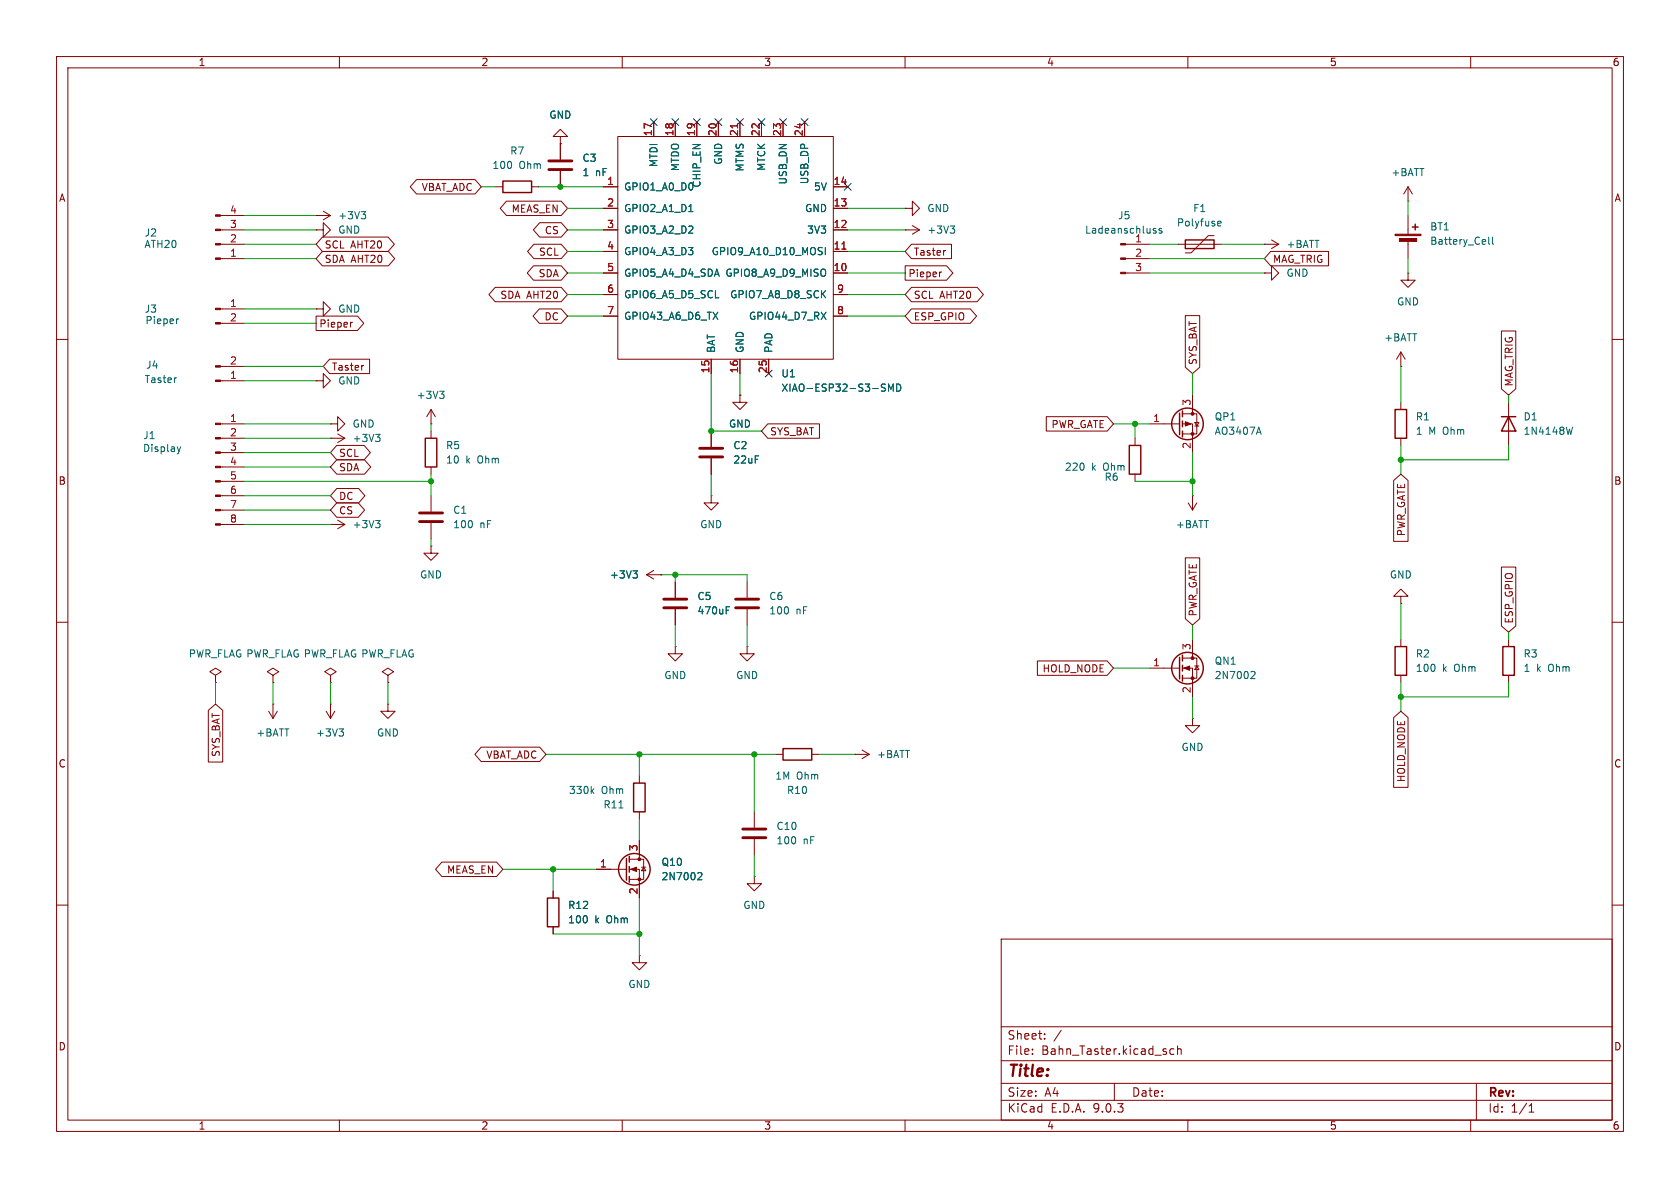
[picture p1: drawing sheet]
<svg xmlns="http://www.w3.org/2000/svg" width="297mm" height="210mm" viewBox="0 0 297 210" stroke-linecap="round" stroke-linejoin="round" font-family="sans-serif">
<g fill="none" stroke="#840000" stroke-width=".18">
<path d="M10 10h277v190h-277zM12 12h273v186h-273zM60 10v2M110 10v2M160 10v2M210 10v2M260 10v2M39 38.1h4.2M55.9 38.1h.1M55.9 38.1h2.5M57.1 37.3l1.3 .8M58.4 38.1l-1.3 .8"/>
<path d="M73.6 31.7h10.4l1.1 1.3-1.1 1.3h-10.4l-1.1-1.3zM87.6 33h1.3M89.5 35.6h9.7l1.1 1.2-1.1 1.3h-9.7l-1.1-1.3zM94 33h1.2M95.4 39.4h3.8l1.1 1.2-1.1 1.3h-3.8l-1.1-1.3zM99.1 24.1h1.2l-1.2-1.2-1.3 1.2h1.3v1.3M99.1 25.4h.1M99.1 25.4v2.8M99.1 30.2v2.8M106.7 33h2.5M106.7 36.8h2.5M109.2 24.1h38.1v39.4h-38.1z"/>
<path d="M115.6 21.6v2.5M119.4 21.6v2.5M123.2 21.6v2.5M127 21.6v2.5M130.8 21.6v2.5M134.6 21.6v2.5M138.4 21.6v2.5M142.2 21.6v2.5M147.3 33h2.6M147.3 36.8h2.6M160 36.8h1.3v-1.2l1.3 1.2-1.3 1.3v-1.3M160 36.8h.1"/>
<path d="M161.3 39.9l1.3 .7M248.9 35.6h.1M248.9 33l-.7 1.3M248.9 33l.8 1.3M248.9 33v2.6M248.9 38.1v3.3M39 43.2h4.2M39 45.7h4.2M39 40.6h4.2M39 54.6h4.2M39 57.2h4.2M55.9 40.6h1.2v-1.2l1.3 1.2-1.3 1.3v-1.3"/>
<path d="M55.9 40.6h.1M55.9 54.6h1.2v-1.3l1.3 1.3-1.3 1.3v-1.3M55.9 54.6h.1M55.9 55.9h7.3l1.1 1.3-1.1 1.2h-7.3zM57 41.9h11.6l1.1 1.3-1.1 1.3h-11.6l-1.1-1.3zM57 44.4h11.7l1.1 1.3-1.1 1.3h-11.7l-1.1-1.3zM62.3 57h-.2M87.5 50.8h11.7l1.1 1.3-1.1 1.2h-11.7l-1.1-1.2zM94.3 47h4.9l1.1 1.3-1.1 1.2h-4.9l-1.1-1.2zM94.4 43.2h4.8l1.1 1.3-1.1 1.2h-4.8l-1.1-1.2zM95.3 54.6h3.9l1.1 1.3-1.1 1.3h-3.9l-1.1-1.3zM106.7 48.3h2.5"/>
<path d="M106.7 40.6h2.5M106.7 44.5h2.5M106.7 52.1h2.5M106.7 55.9h2.5M147.3 48.3h2.6M147.3 40.6h2.6M147.3 44.5h2.6M147.3 52.1h2.6M147.3 55.9h2.6M160 40.6h.1M160 47h7.3l1.2 1.3-1.2 1.2h-7.3zM160 40.6h2.6"/>
<path d="M161.1 43.2h7.1v2.5h-7.1l-1.1-1.2zM161.1 50.8h11.6l1.2 1.3-1.2 1.2h-11.6l-1.1-1.2zM161.1 54.6h10.4l1.1 1.3-1.1 1.3h-10.4l-1.1-1.3zM162.6 40.6l-1.3 .8M166.5 48.1h-.3M167.1 44.3h.1M199 43.2h4.2M199 45.7h4.2M199 48.3h4.2M208.3 43.2h7.6M209.5 55.8h2.6v9.1l-1.3 1.1-1.3-1.1zM214.6 41.7h-1l-3 3h-1.1"/>
<path d="M223.5 48.3h1.3v-1.3l1.3 1.3-1.3 1.2v-1.2M223.5 48.3h.1M223.5 43.2h.1M223.5 43.2h2.6M224.6 44.4h10.3v2.6h-10.3l-1.1-1.3zM224.8 42.4l1.3 .8M226.1 43.2l-1.3 .7M248.9 48.3v1.2h1.3l-1.3 1.3-1.3-1.3h1.3M248.9 48.3h.1M248.9 42.4v3.3M265.4 58.5h2.6v10.2l-1.3 1.2-1.3-1.2zM10 60h2"/>
<path d="M39 74.9h4.2M39 77.5h4.2M39 67.3h4.2M39 64.8h4.2M55.9 67.3h1.2v-1.3l1.3 1.3-1.3 1.3v-1.3M55.9 67.3h.1M58.3 63.5h7v2.5h-7l-1.2-1.2zM58.4 77.5h.1M58.4 74.9h1.3v-1.2l1.3 1.2-1.3 1.3v-1.3M58.4 74.9h.1M58.4 77.5h2.6M59.5 78.7h4.9l1.1 1.3-1.1 1.3h-4.9l-1.1-1.3z"/>
<path d="M59.7 76.7l1.3 .8M61 77.5l-1.3 .7M64.2 64.6h.1M76.2 74.9h.1M76.2 72.4v2.5M76.2 76.2v1.3M76.2 72.4l-.8 1.3M76.2 72.4l.8 1.3M125.7 63.5v2.5M125.7 76.2v2.8M130.8 69.9v1.2h1.3l-1.3 1.3-1.3-1.3h1.3M130.8 69.9h.1"/>
<path d="M130.8 63.5v2.5M135.7 74.9h9.2v2.6h-9.2l-1.1-1.3zM135.9 63.5v2.5M185 73.7h10.7l1.1 1.2-1.1 1.3h-10.7zM200.7 77.5v1.2M203.2 74.9h5.3M209 73.2h2.6v3.5h-2.6M209 74.9h1.8v5.1M210.8 69.9v3.3M211.2 74.7h.8l-.4 .6zM211.2 75.3h.8M247.6 64.8h.1"/>
<path d="M247.6 62.2l-.7 1.3M247.6 62.2l.8 1.3M247.6 62.2v2.6M247.6 71.1v1.3M247.6 77.5v1.2M266.7 71.1v7.6M285 60h2M39 92.7h4.2M39 80h4.2M39 82.6h4.2M39 85.1h4.2M39 87.6h4.2"/>
<path d="M39 90.2h4.2M58.4 92.7h.1M58.4 92.7h2.6M59.5 88.9h3.8l1.2 1.3-1.2 1.2h-3.8l-1.1-1.2zM59.5 86.4h3.9l1.1 1.2-1.1 1.3h-3.9l-1.1-1.3zM59.5 81.3h4.9l1.1 1.3-1.1 1.2h-4.9l-1.1-1.2zM59.7 91.9l1.3 .8M61 92.7l-1.3 .8M76.2 96.5v1.3h1.3l-1.3 1.3-1.3-1.3h1.3M76.2 96.5h.1M76.2 82.6v1.2M76.2 87.6v2.8"/>
<path d="M76.2 92.5v2.8M125.7 87.6v1.3h1.3l-1.3 1.3-1.2-1.3h1.2M125.7 87.6h.1M125.7 81v2.8M200.7 83.8v1.3M209.5 98.6h2.6v10.8l-1.3 1.1-1.3-1.1zM210.1 88.9l.7 1.3M210.8 87.6h.1M210.8 87.6v2.6M211.6 88.9l-.8 1.3M246.4 84.9l1.2-1.1 1.3 1.1v10.8h-2.5zM10 110h2"/>
<path d="M38.1 119.4l1-.7-1-.6-1 .6 1 .7v1.3M48.3 119.4l1-.7-1-.6-1.1 .6 1.1 .7v1.3M58.4 119.4l1-.7-1-.6-1 .6 1 .7v1.3M68.6 119.4l1-.7-1-.6-1 .6 1 .7v1.3M114.3 101.6l1.3 .8M114.3 101.6h2.5M115.6 100.8l-1.3 .8M116.8 101.6h.1M119.4 114.3v1.3h1.2l-1.2 1.2-1.3-1.2h1.3M119.4 114.3h.1M119.4 102.9v2.8M119.4 107.7v2.8"/>
<path d="M132.1 114.3v1.3h1.2l-1.2 1.2-1.3-1.2h1.3M132.1 114.3h.1M132.1 102.9v2.8M132.1 107.7v2.8M183.4 116.8h12.3l1.1 1.3-1.1 1.3h-12.3zM203.2 118.1h5.3M209 116.3h2.6v3.6h-2.6M209 118.1h1.8v5.1M210.8 113v3.3M211.2 117.7h.8M211.6 117.7l.4 .7h-.8zM247.6 105.4h1.3l-1.3-1.3-1.2 1.3h1.2v1.3"/>
<path d="M247.6 106.7h.1M247.6 113v1.3M247.6 119.4v1.3M265.4 100.2h2.6v10.4l-1.3 1.2-1.3-1.2zM266.7 113v1.3M266.7 119.4v1.3M285 110h2M36.8 125.6l1.3-1.1 1.3 1.1v9.1h-2.6zM38.1 120.7h.1M47.5 125.7l.8 1.3M48.3 120.7h.1M48.3 124.5h.1"/>
<path d="M48.3 124.5v2.5M49 125.7l-.7 1.3M57.7 125.7l.7 1.3M58.4 124.5h.1M58.4 120.7h.1M58.4 124.5v2.5M59.2 125.7l-.8 1.3M68.6 120.7h.1M68.6 124.5v1.2h1.2l-1.2 1.3-1.3-1.3h1.3M68.6 124.5h.1M85.1 132.1h10.3l1.1 1.3-1.1 1.2h-10.3l-1.1-1.2zM113 137.2v1.2"/>
<path d="M137.2 133.4h1.2M143.5 133.4h1.3M151.1 133.4h.1M151.1 133.4h2.6M152.4 132.6l1.3 .8M153.7 133.4l-1.3 .7M210.8 127v1.3h1.3l-1.3 1.2-1.3-1.2h1.3M210.8 127h.1M246.4 126.8l1.2-1.1 1.3 1.1v12.4h-2.5zM78.1 152.4h9.7l1.1 1.3-1.1 1.2h-9.7l-1.1-1.2zM97.8 157.5v1.3M105.4 153.7h5.3"/>
<path d="M111.3 151.9h2.5v3.5h-2.5M111.3 153.7h1.7v5.1M113 143.5v1.3M113 148.6v3.3M113.4 153.3h.8M113.8 153.3l.4 .6h-.8zM133.3 154.9v1.3h1.3l-1.3 1.3-1.2-1.3h1.2M133.3 154.9h.1M133.3 143.5v2.8M133.3 148.3v2.8M10 160h2M97.8 163.8v1.3"/>
<path d="M113 168.9v1.3h1.3l-1.3 1.3-1.2-1.3h1.2M113 168.9h.1M177 166h108v32h-108zM285 160h2M60 198v2M110 198v2M160 198v2M177 194.5h108M177 191.5h108M177 187.5h108M177 181.5h108M182.5 186.3v.1"/>
<path d="M182.5 185.5v.1M184.7 183.6v.1M184.7 182.8v.1M187.6 182.1l-1.3 2M197 191.5v3M207.5 185.5l-.4-.1-.3 .3v.4l.2 .2h.5M208.2 185.5l.2-.1 .3 .1 .1 .9M208.2 184.9v1.5M210 198v2M260 198v2M261 191.5v6.5M270.3 196.6h.9"/>
<path d="M270.3 195.5l.4-.4v1.5"/>
</g>
<g fill="#840000" stroke="#840000" stroke-width=".18">
<path d="M198.1 43.1h.9v.2h-.9z"/>
<path d="M198.1 45.6h.9v.2h-.9z"/>
<path d="M198.1 48.1h.9v.3h-.9z"/>
<path d="M111.5 153.7l1-.4v.8z"/>
<path d="M209.5 74.5l1.1 .4-1.1 .4z"/>
<path d="M246.6 41.4h4.6v.3h-4.6z"/>
<path d="M247.4 42.2h3v.5h-3z"/>
<path d="M209.3 118.1l1-.4v.8z"/>
<path d="M38.1 45.6h.9v.2h-.9z"/>
<path d="M38.1 43.1h.9v.2h-.9z"/>
<path d="M38.1 40.5h.9v.3h-.9z"/>
<path d="M38.1 38h.9v.2h-.9z"/>
<path d="M38.1 54.5h.9v.2h-.9z"/>
<path d="M38.1 57h.9v.3h-.9z"/>
<path d="M38.1 74.8h.9v.3h-.9z"/>
<path d="M38.1 77.3h.9v.3h-.9z"/>
<path d="M38.1 79.9h.9v.2h-.9z"/>
<path d="M38.1 82.4h.9v.3h-.9z"/>
<path d="M38.1 85h.9v.2h-.9z"/>
<path d="M38.1 87.5h.9v.3h-.9z"/>
<path d="M38.1 90h.9v.3h-.9z"/>
<path d="M38.1 92.6h.9v.2h-.9z"/>
<path d="M38.1 67.2h.9v.2h-.9z"/>
<path d="M38.1 64.6h.9v.3h-.9z"/>
<circle cx="113" cy="151.9" r=".25"/>
<circle cx="113" cy="155.4" r=".25"/>
<circle cx="210.8" cy="73.2" r=".25"/>
<circle cx="210.8" cy="76.7" r=".25"/>
<circle cx="210.8" cy="116.3" r=".25"/>
<circle cx="210.8" cy="119.9" r=".25"/>
</g>
<g fill="none" stroke="#006464" stroke-width=".18">
<path d="M63.9 37.4h.7l-.4 .5M64.4 37.9l.2 .2v.3l-.2 .3M121.8 37.4h.7M168 39.9h.8l-.4 .5M215.3 39.8l.1 .1h.4M215.3 39.3l.1-.2h.3l.2 .2v.1l-.6 .1M31.6 56.4h-.3M126.1 55.2l.8 1.3M126.5 52.6h.6M126.9 55.2l-.8 1.3M145.2 55.2l.8 1.3M145.9 43.8v1.2"/>
<path d="M146 55.2l-.8 1.3M168.5 40.4l.3 .3v.3l-.3 .2M204 40.8l.3 .1 .1 .1-.2 .2h-.2M204 40.4h.3M205.4 40.4h-.3l-.2 .2 .1 .1 .4 .2v.3h-.5M263.2 41.9v1.1l.2 .2M263.8 41.9v1.1l.2 .2M31.1 66.8h.1M31.3 79l.3 .8M31.6 79.8l-.1 .3M31.9 79l-.3 .8M66.4 76.8h.8l-.4 .5"/>
<path d="M66.9 77.3l.3 .2v.3l-.3 .2M77.7 69.2h.8l-.4 .4M78.3 69.6l.2 .3v.3l-.2 .2M156 68.5l.4 .1 .1 .3-.2 .3h-.3M156 67.9l.5 .1M157.1 69.2v-1.3l.4 .9 .4-.9v1.3M158.5 67.9a.64 .64 0 0 1 .8 .6 .64 .64 0 0 1-.8 .7zM222.5 75.5l.5 1.3M278 75.5l-.3 1.3M66.4 92h.8l-.4 .5M66.9 92.5l.3 .2v.3l-.3 .3M111.9 100.9h.8l-.4 .5"/>
<path d="M112.4 101.4l.3 .2v.3l-.3 .3M128.4 107.9h.4M128.4 107.3h.6M221.3 118.7h.5l.1 .4-.8 .9h.8M59.9 128.8h.8l-.4 .5M60.5 129.3l.2 .3v.3l-.2 .2M104.6 139.8l.4 .5M105 139.4l-.5 .5M109.4 142.8h.7M123.5 154.2l.5 .1 .1 .3-.8 .9h.8"/>
</g>
<g fill="none" stroke="#840000" stroke-width=".25">
<path d="M88.9 32h5.1v2h-5.1zM250.2 39.6v1M209.5 42.4h5.1v1.5h-5.1zM249.7 40.1h1M75.2 77.5h2v5.1h-2zM199.6 78.7h2.1v5.1h-2.1zM208.5 73v3.8M209 72.6v1.1M209 74.4v1M209 76.2v1M246.6 72.4h2.1v5.1h-2.1zM265.4 73.7h2.6"/>
<path d="M266.7 73.7l1.3 2.5h-2.6zM208.5 116.2v3.8M209 115.8v1M209 117.6v1M209 119.4v1M246.6 114.3h2.1v5.1h-2.1zM265.7 114.3h2v5.1h-2zM112 138.4h2v5.1h-2zM138.4 132.3h5.1v2.1h-5.1zM96.8 158.8h2v5h-2zM110.7 151.8v3.8M111.3 151.4v1"/>
<path d="M111.3 153.2v1M111.3 154.9v1.1"/>
<circle cx="209.9" cy="74.9" r="2.79"/>
<circle cx="209.9" cy="118.1" r="2.79"/>
<circle cx="112.1" cy="153.7" r="2.79"/>
</g>
<path d="M97 30h4.1M97 28.4h4.1M123.7 79.2h4.1M74.2 92.2h4M74.2 90.7h4M123.7 80.8h4.1M117.3 105.9h4.1M117.3 107.4h4.1M130 105.9h4.1M130 107.4h4.1M131.3 148.1h4.1M131.3 146.6h4.1" fill="none" stroke="#840000" stroke-width=".51"/>
<path d="M130.4 21.9v.7M148.8 44h.8" fill="none" stroke="#a90000" stroke-width=".18"/>
<g fill="none" stroke="#009600" stroke-width=".18">
<path d="M43.2 38.1h12.7M85.1 33h2.5M95.2 33h11.5M100.3 36.8h6.4M149.9 36.8h10.1M248.9 35.6v2.5M43.2 54.6h12.7M43.2 45.7h12.7M43.2 43.2h12.7M43.2 40.6h12.7M43.2 57.2h12.7M100.3 55.9h6.4"/>
<path d="M100.3 52.1h6.4M100.3 40.6h6.4M100.3 48.3h6.4M100.3 44.5h6.4M149.9 55.9h10.1M149.9 52.1h10.1M149.9 40.6h10.1M149.9 48.3h10.1M149.9 44.5h10.1M203.2 45.7h20.3M203.2 43.2h5.1M203.2 48.3h20.3"/>
<path d="M215.9 43.2h7.6M248.9 45.7v2.6M43.2 74.9h15.2M43.2 64.8h13.9M43.2 67.3h12.7M43.2 77.5h15.2M76.2 74.9v1.3M125.7 66v10.2h8.9M130.8 66v3.9M196.8 74.9h6.4M200.7 74.9v2.6M210.8 66v3.9"/>
<path d="M247.6 64.8v6.3M247.6 78.7v5.1M266.7 69.9v1.2M266.7 78.7v2.6h-19.1M43.2 85.1h33M43.2 80h15.2M43.2 92.7h15.2M43.2 87.6h15.2M43.2 82.6h15.2M43.2 90.2h15.2M76.2 83.8v3.8M76.2 95.3v1.2"/>
<path d="M125.7 83.8v3.8M200.7 85.1h10.1M210.8 80v7.6M116.8 101.6h15.3v1.3M119.4 101.6v1.3M119.4 110.5v3.8M132.1 110.5v3.8M196.8 118.1h6.4M210.8 110.5v2.5M247.6 106.7v6.3M266.7 111.8v1.2M38.1 120.7v3.8"/>
<path d="M48.3 120.7v3.8M58.4 120.7v3.8M68.6 120.7v3.8M96.5 133.4h40.7M113 133.4v3.8M133.3 133.4v10.1M144.8 133.4h6.3M210.8 123.2v3.8M247.6 120.7v5M266.7 120.7v2.5h-19.1M88.9 153.7h16.5M97.8 153.7v3.8"/>
<path d="M113 144.8v3.8M113 158.8v10.1M133.3 151.1v3.8M97.8 165.1h15.2"/>
</g>
<g fill="none" stroke="#000084" stroke-width=".18">
<path d="M115 21l1.2 1.2M116.2 21l-1.2 1.2M118.8 21l1.2 1.2M120 21l-1.2 1.2M122.6 21l1.2 1.2M123.8 21l-1.2 1.2M126.4 21l1.2 1.2M127.6 21l-1.2 1.2M130.2 21l1.2 1.2M131.4 21l-1.2 1.2M134 21l1.2 1.2M135.2 21l-1.2 1.2"/>
<path d="M137.8 21l1.2 1.2M139 21l-1.2 1.2M141.6 21l1.2 1.2M142.8 21l-1.2 1.2M149.3 32.4l1.2 1.2M150.5 32.4l-1.2 1.2M135.3 65.4l1.2 1.2M136.5 65.4l-1.2 1.2"/>
</g>
<g fill="#009600" stroke="#009600" stroke-width=".18">
<circle cx="125.7" cy="76.2" r=".46"/>
<circle cx="200.7" cy="74.9" r=".46"/>
<circle cx="113" cy="165.1" r=".46"/>
<circle cx="97.8" cy="153.7" r=".46"/>
<circle cx="133.3" cy="133.4" r=".46"/>
<circle cx="113" cy="133.4" r=".46"/>
<circle cx="119.4" cy="101.6" r=".46"/>
<circle cx="99.1" cy="33" r=".46"/>
<circle cx="247.6" cy="123.2" r=".46"/>
<circle cx="247.6" cy="81.3" r=".46"/>
<circle cx="210.8" cy="85.1" r=".46"/>
<circle cx="76.2" cy="85.1" r=".46"/>
</g>
<text font-size="2.8" fill="#840000" x="178" y="190.9">Title:</text>
<g font-size="2.1" fill="#840000">
<text x="178" y="184">Sheet:</text>
<text x="178" y="186.7">File:</text>
<text x="184.1" y="186.7">Bahn_Taster.kicad_sch</text>
<text x="178" y="196.9">KiCad</text>
<text x="178" y="194.1">Size:</text>
<text x="184.7" y="194.1">A4</text>
<text x="185.7" y="196.9">E.D.A.</text>
<text x="193.3" y="196.9">9.0.3</text>
<text x="200" y="194.1">Date:</text>
<text x="263" y="194.3">Rev:</text>
<text x="263" y="196.9">Id:</text>
<text x="267.1" y="196.9">1/1</text>
</g>
<g font-size="1.8" fill="#840000">
<text x="35" y="11.9">1</text>
<text x="85" y="11.9">2</text>
<text x="135" y="11.9">3</text>
<text x="185" y="11.9">4</text>
<text x="235" y="11.9">5</text>
<text x="285" y="11.9">6</text>
<text x="10.3" y="35.9">A</text>
<text x="74.4" y="34">VBAT_ADC</text>
<text x="285.3" y="35.9">A</text>
<text x="90.4" y="37.8">MEAS_EN</text>
<text x="96.2" y="41.6">CS</text>
<text x="57.3" y="44.1">SCL AHT20</text>
<text x="57.3" y="46.7">SDA AHT20</text>
<text x="95.2" y="45.4">SCL</text>
<text x="161.4" y="45.4">Taster</text>
<text x="224.9" y="46.7">MAG_TRIG</text>
<text x="88.4" y="53">SDA AHT20</text>
<text x="95.1" y="49.2">SDA</text>
<text x="160.5" y="49.2">Pieper</text>
<text x="161.4" y="53">SCL AHT20</text>
<text x="56.4" y="58.1">Pieper</text>
<text x="96.2" y="56.8">DC</text>
<text x="161.4" y="56.8">ESP_GPIO</text>
<text x="58.6" y="65.7">Taster</text>
<text x="211.8" y="64.6" transform="rotate(-90 211.8 64.6)">SYS_BAT</text>
<text x="267.7" y="68.4" transform="rotate(-90 267.7 68.4)">MAG_TRIG</text>
<text x="136" y="77.2">SYS_BAT</text>
<text x="185.8" y="75.9">PWR_GATE</text>
<text x="59.8" y="81">SCL</text>
<text x="59.8" y="83.5">SDA</text>
<text x="10.3" y="85.9">B</text>
<text x="59.8" y="88.6">DC</text>
<text x="285.3" y="85.9">B</text>
<text x="59.8" y="91.1">CS</text>
<text x="248.6" y="94.9" transform="rotate(-90 248.6 94.9)">PWR_GATE</text>
<text x="211.8" y="109.1" transform="rotate(-90 211.8 109.1)">PWR_GATE</text>
<text x="267.7" y="110.3" transform="rotate(-90 267.7 110.3)">ESP_GPIO</text>
<text x="184.2" y="119.1">HOLD_NODE</text>
<text x="10.3" y="135.9">C</text>
<text x="39.1" y="133.9" transform="rotate(-90 39.1 133.9)">SYS_BAT</text>
<text x="85.9" y="134.3">VBAT_ADC</text>
<text x="285.3" y="135.9">C</text>
<text x="248.6" y="138.4" transform="rotate(-90 248.6 138.4)">HOLD_NODE</text>
<text x="78.9" y="154.6">MEAS_EN</text>
<text x="10.3" y="185.9">D</text>
<text x="285.3" y="185.9">D</text>
<text x="35" y="199.9">1</text>
<text x="85" y="199.9">2</text>
<text x="135" y="199.9">3</text>
<text x="185" y="199.9">4</text>
<text x="235" y="199.9">5</text>
<text x="285" y="199.9">6</text>
</g>
<g font-size="1.8" fill="#006464">
<text x="97" y="21.2">GND</text>
<text x="90.1" y="27.5">R7</text>
<text x="102.9" y="28.8">C3</text>
<text x="116.4" y="29.6" transform="rotate(-90 116.4 29.6)">MTDI</text>
<text x="127.9" y="29.2" transform="rotate(-90 127.9 29.2)">GND</text>
<text x="87" y="30.1">100</text>
<text x="91.8" y="30.1">Ohm</text>
<text x="102.9" y="31.3">1</text>
<text x="105.3" y="31.3">nF</text>
<text x="110.2" y="33.9">GPIO1_A0_D0</text>
<text x="120.2" y="30.4" transform="rotate(-90 120.2 30.4)">MTDO</text>
<text x="124.1" y="33.3" transform="rotate(-90 124.1 33.3)">CHIP_EN</text>
<text x="131.7" y="30.4" transform="rotate(-90 131.7 30.4)">MTMS</text>
<text x="135.5" y="30.3" transform="rotate(-90 135.5 30.3)">MTCK</text>
<text x="139.3" y="32.7" transform="rotate(-90 139.3 32.7)">USB_DN</text>
<text x="143.1" y="32.7" transform="rotate(-90 143.1 32.7)">USB_DP</text>
<text x="143.8" y="33.9">5V</text>
<text x="245.9" y="31.3">+BATT</text>
<text x="59.7" y="41.5">GND</text>
<text x="59.7" y="39">+3V3</text>
<text x="110.2" y="37.7">GPIO2_A1_D1</text>
<text x="110.2" y="41.5">GPIO3_A2_D2</text>
<text x="142.2" y="37.7">GND</text>
<text x="142.6" y="41.5">3V3</text>
<text x="163.8" y="37.7">GND</text>
<text x="163.8" y="41.5">+3V3</text>
<text x="191.7" y="41.5">Ladeanschluss</text>
<text x="197.6" y="39">J5</text>
<text x="208" y="40.2">Polyfuse</text>
<text x="210.8" y="37.7">F1</text>
<text x="252.7" y="40.9">BT1</text>
<text x="25.4" y="44">ATH20</text>
<text x="25.5" y="42">J2</text>
<text x="110.2" y="45.3">GPIO4_A3_D3</text>
<text x="125.7" y="45.3">GPIO9_A10_D10_MOSI</text>
<text x="200.6" y="42.9">1</text>
<text x="227.3" y="44">+BATT</text>
<text x="252.7" y="43.5">Battery_Cell</text>
<text x="110.2" y="49.1">GPIO5_A4_D4_SDA</text>
<text x="110.2" y="52.9">GPIO6_A5_D5_SCL</text>
<text x="128.1" y="49.1">GPIO8_A9_D9_MISO</text>
<text x="129" y="52.9">GPIO7_A8_D8_SCK</text>
<text x="227.3" y="49.1">GND</text>
<text x="25.5" y="55.5">J3</text>
<text x="25.6" y="57.5">Pieper</text>
<text x="59.7" y="55.5">GND</text>
<text x="110.2" y="56.7">GPIO43_A6_D6_TX</text>
<text x="132.3" y="56.7">GPIO44_D7_RX</text>
<text x="246.9" y="54.2">GND</text>
<text x="25.7" y="65.4">J4</text>
<text x="126.6" y="62.5" transform="rotate(-90 126.6 62.5)">BAT</text>
<text x="131.7" y="62.5" transform="rotate(-90 131.7 62.5)">GND</text>
<text x="136.8" y="62.5" transform="rotate(-90 136.8 62.5)">PAD</text>
<text x="244.6" y="60.6">+BATT</text>
<text x="25.5" y="67.9">Taster</text>
<text x="59.7" y="68.2">GND</text>
<text x="73.6" y="70.7">+3V3</text>
<text x="138" y="66.9">U1</text>
<text x="138" y="69.4">XIAO-ESP32-S3-SMD</text>
<text x="25.2" y="77.8">J1</text>
<text x="62.2" y="75.8">GND</text>
<text x="128.8" y="75.8">GND</text>
<text x="214.6" y="77.1">AO3407A</text>
<text x="214.6" y="74.5">QP1</text>
<text x="250.2" y="74.5">R1</text>
<text x="250.2" y="77.1">1</text>
<text x="252.6" y="77.1">M Ohm</text>
<text x="269.2" y="74.5">D1</text>
<text x="269.2" y="77.1">1N4148W</text>
<text x="25.2" y="80.1">Display</text>
<text x="62.2" y="78.3">+3V3</text>
<text x="78.7" y="79.6">R5</text>
<text x="78.7" y="82.1">10</text>
<text x="82.3" y="82.1">k</text>
<text x="84.5" y="82.1">Ohm</text>
<text x="129.5" y="79.6">C2</text>
<text x="129.5" y="82.1">22uF</text>
<text x="188.2" y="83.4">220</text>
<text x="193" y="83.4">k</text>
<text x="195.2" y="83.4">Ohm</text>
<text x="195.2" y="85.2">R6</text>
<text x="62.2" y="93.6">+3V3</text>
<text x="80" y="91">C1</text>
<text x="80" y="93.6">100</text>
<text x="84.8" y="93.6">nF</text>
<text x="123.7" y="93.6">GND</text>
<text x="207.8" y="93.6">+BATT</text>
<text x="74.2" y="102.5">GND</text>
<text x="107.7" y="102.5">+3V3</text>
<text x="123.2" y="106.3">C5</text>
<text x="135.9" y="106.3">C6</text>
<text x="245.6" y="102.5">GND</text>
<text x="123.2" y="108.8">470uF</text>
<text x="135.9" y="108.8">100</text>
<text x="140.7" y="108.8">nF</text>
<text x="33.3" y="116.4">PWR_FLAG PWR_FLAG PWR_FLAG PWR_FLAG</text>
<text x="214.6" y="117.7">QN1</text>
<text x="250.2" y="116.4">R2</text>
<text x="250.2" y="119">100</text>
<text x="255" y="119">k</text>
<text x="257.2" y="119">Ohm</text>
<text x="269.2" y="116.4">R3</text>
<text x="269.2" y="119">1</text>
<text x="271.6" y="119">k</text>
<text x="273.8" y="119">Ohm</text>
<text x="117.3" y="120.2">GND</text>
<text x="130" y="120.2">GND</text>
<text x="214.6" y="120.2">2N7002</text>
<text x="45.2" y="130.4">+BATT</text>
<text x="55.8" y="130.4">+3V3</text>
<text x="66.5" y="130.4">GND</text>
<text x="154.9" y="134.2">+BATT</text>
<text x="208.8" y="132.9">GND</text>
<text x="100.5" y="140.6">330k</text>
<text x="106.3" y="140.6">Ohm</text>
<text x="106.6" y="143.1">R11</text>
<text x="137" y="138">1M</text>
<text x="139" y="140.6">R10</text>
<text x="140.8" y="138">Ohm</text>
<text x="137.2" y="149.5">100</text>
<text x="137.2" y="146.9">C10</text>
<text x="142" y="149.5">nF</text>
<text x="116.8" y="153.3">Q10</text>
<text x="116.8" y="155.8">2N7002</text>
<text x="100.3" y="160.9">R12</text>
<text x="131.3" y="160.9">GND</text>
<text x="100.3" y="163.4">100</text>
<text x="105.1" y="163.4">k</text>
<text x="107.3" y="163.4">Ohm</text>
<text x="111" y="174.9">GND</text>
</g>
<g font-size="1.8" fill="#a90000">
<text x="115.3" y="24.2" transform="rotate(-90 115.3 24.2)">17</text>
<text x="119.1" y="24.2" transform="rotate(-90 119.1 24.2)">18</text>
<text x="122.9" y="24.2" transform="rotate(-90 122.9 24.2)">19</text>
<text x="126.7" y="24.2" transform="rotate(-90 126.7 24.2)">20</text>
<text x="130.6" y="24.2" transform="rotate(-90 130.6 24.2)">21</text>
<text x="134.4" y="24.2" transform="rotate(-90 134.4 24.2)">22</text>
<text x="138.2" y="24.2" transform="rotate(-90 138.2 24.2)">23</text>
<text x="142" y="24.2" transform="rotate(-90 142 24.2)">24</text>
<text x="107.2" y="32.8">1</text>
<text x="147.3" y="32.8">14</text>
<text x="40.6" y="40.4">3</text>
<text x="40.6" y="37.8">4</text>
<text x="107.2" y="36.6">2</text>
<text x="107.2" y="40.4">3</text>
<text x="147.3" y="36.6">13</text>
<text x="147.3" y="40.4">12</text>
<text x="40.6" y="45.5">1</text>
<text x="40.6" y="42.9">2</text>
<text x="107.2" y="44.2">4</text>
<text x="147.3" y="44.2">11</text>
<text x="200.6" y="45.5">2</text>
<text x="107.2" y="48">5</text>
<text x="107.2" y="51.8">6</text>
<text x="147.3" y="48">10</text>
<text x="147.9" y="51.8">9</text>
<text x="200.6" y="48">3</text>
<text x="40.6" y="54.4">1</text>
<text x="40.6" y="56.9">2</text>
<text x="107.2" y="55.6">7</text>
<text x="147.9" y="55.6">8</text>
<text x="40.6" y="64.5">2</text>
<text x="40.6" y="67.1">1</text>
<text x="125.5" y="66.1" transform="rotate(-90 125.5 66.1)">15</text>
<text x="130.6" y="66.1" transform="rotate(-90 130.6 66.1)">16</text>
<text x="135.6" y="66.1" transform="rotate(-90 135.6 66.1)">25</text>
<text x="210.6" y="71.8" transform="rotate(-90 210.6 71.8)">3</text>
<text x="40.6" y="74.7">1</text>
<text x="40.6" y="77.2">2</text>
<text x="203.8" y="74.7">1</text>
<text x="40.6" y="79.8">3</text>
<text x="40.6" y="82.3">4</text>
<text x="210.6" y="79.4" transform="rotate(-90 210.6 79.4)">2</text>
<text x="40.6" y="84.8">5</text>
<text x="40.6" y="87.4">6</text>
<text x="40.6" y="89.9">7</text>
<text x="40.6" y="92.5">8</text>
<text x="203.8" y="117.9">1</text>
<text x="210.6" y="115" transform="rotate(-90 210.6 115)">3</text>
<text x="210.6" y="122.6" transform="rotate(-90 210.6 122.6)">2</text>
<text x="106" y="153.4">1</text>
<text x="112.8" y="150.6" transform="rotate(-90 112.8 150.6)">3</text>
<text x="112.8" y="158.2" transform="rotate(-90 112.8 158.2)">2</text>
</g>
</svg>
